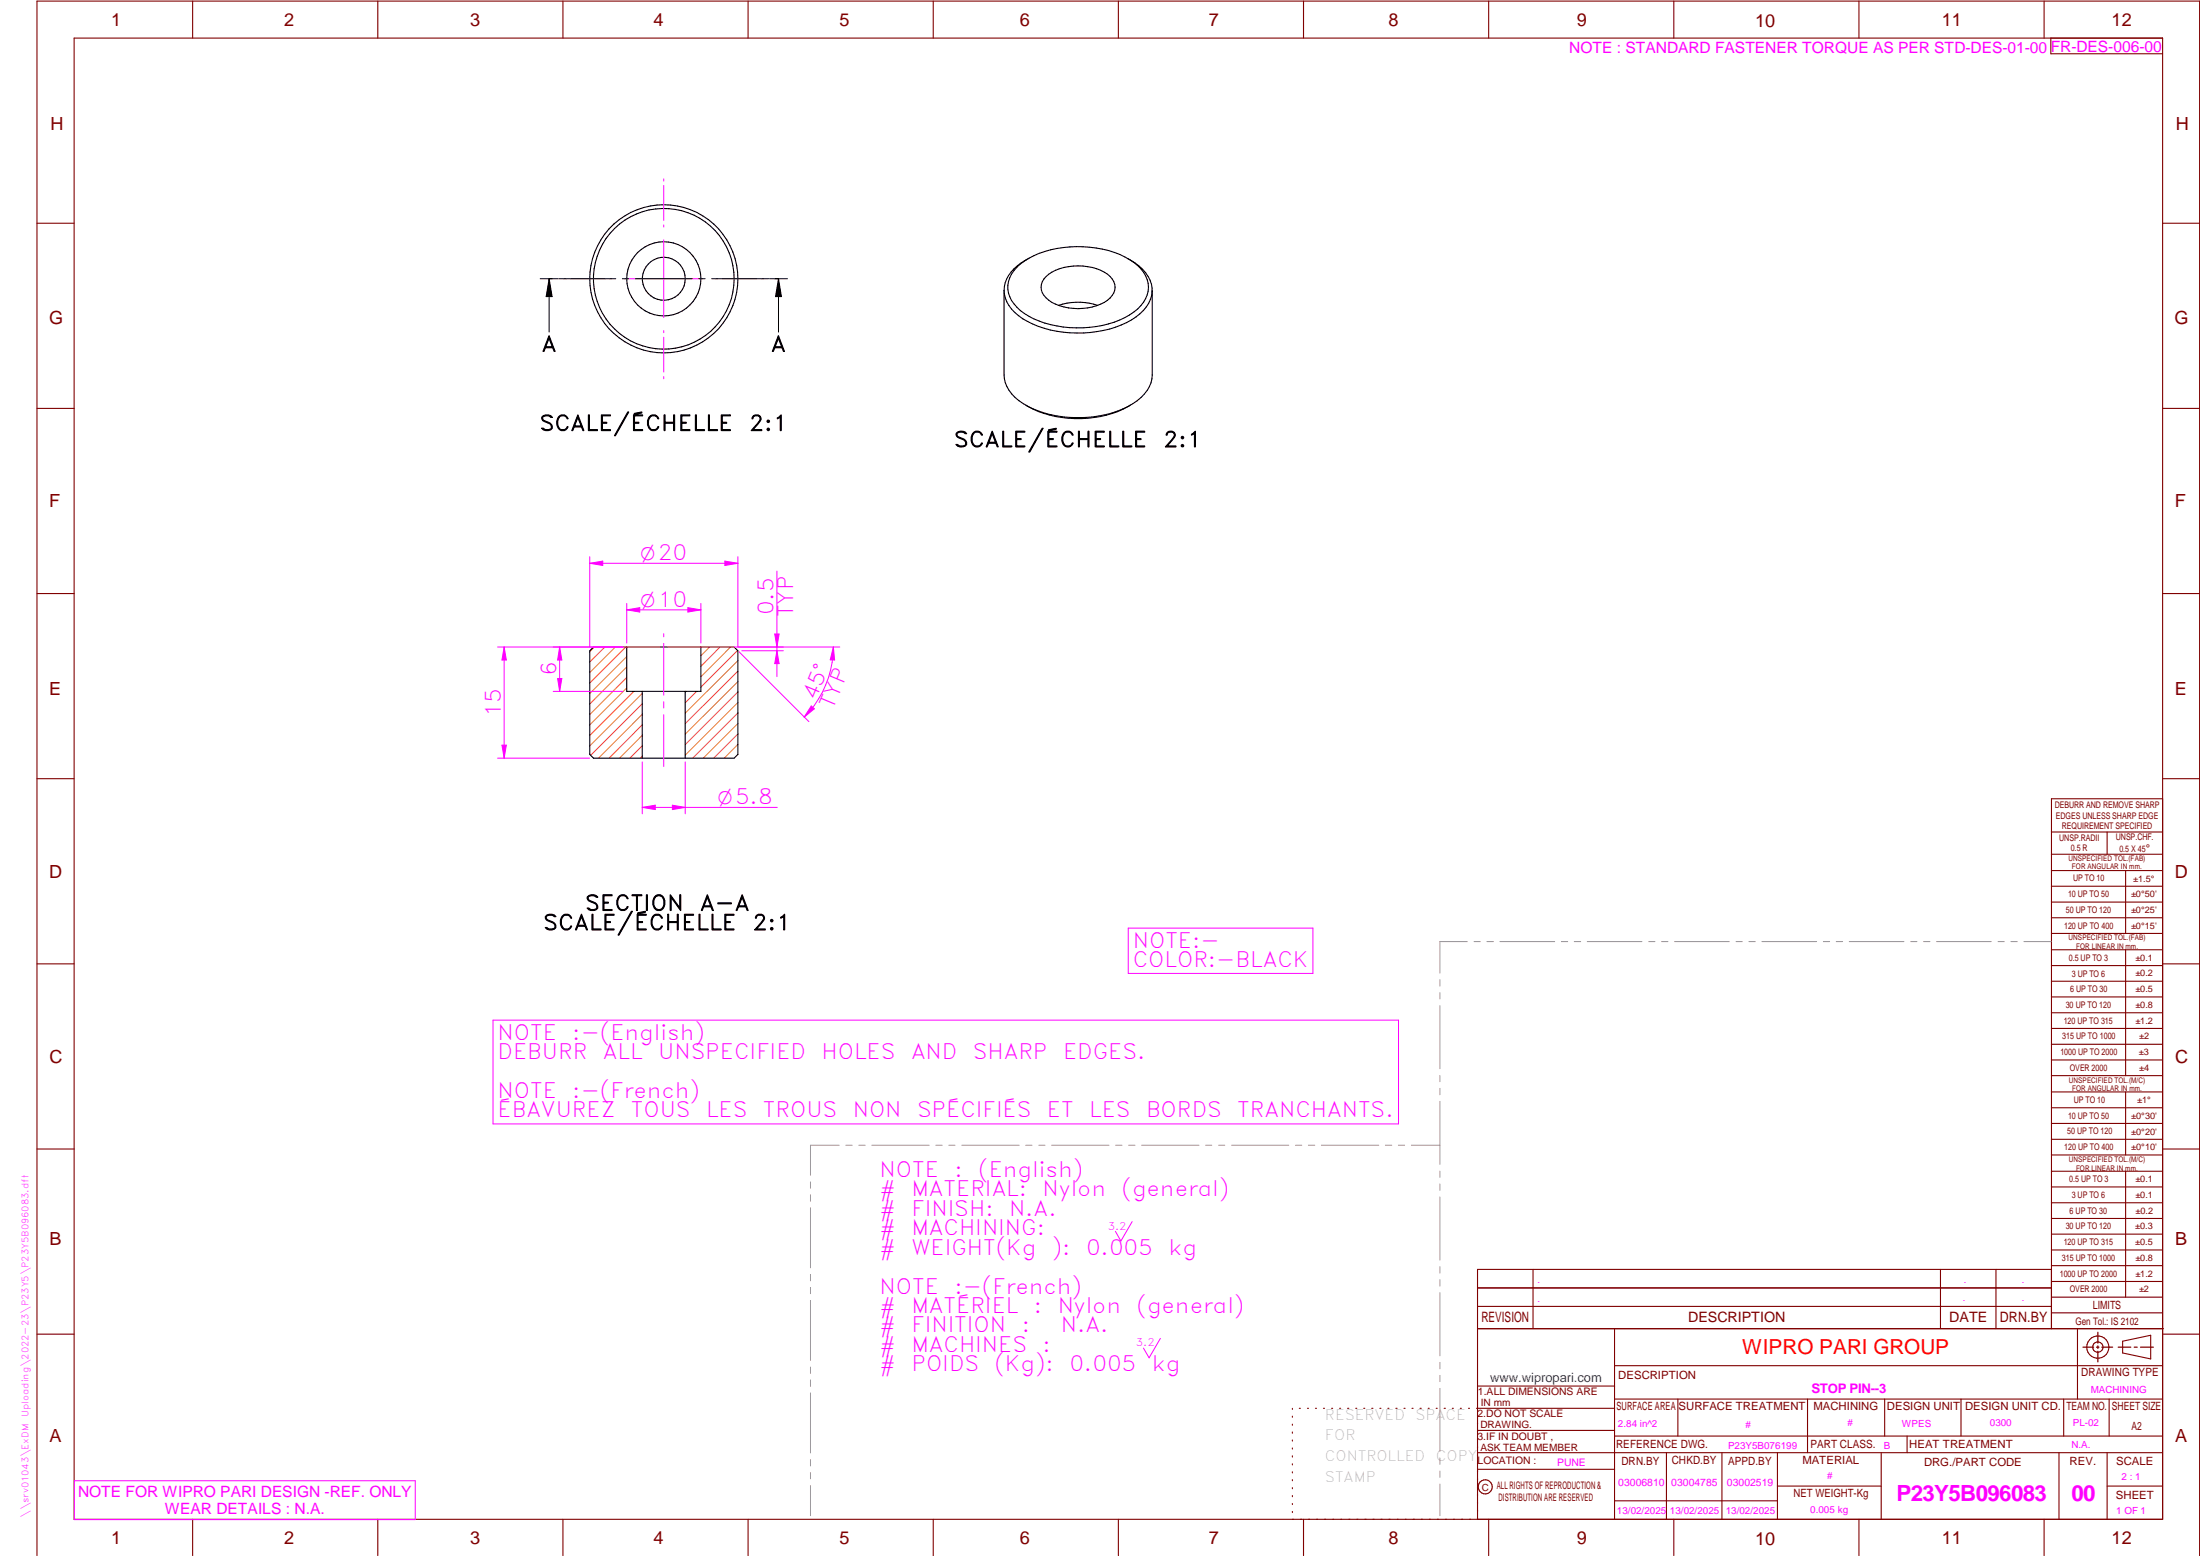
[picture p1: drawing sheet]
<svg xmlns="http://www.w3.org/2000/svg" width="594mm" height="420mm" viewBox="0 0 594 420" stroke-linecap="round" stroke-linejoin="round" font-family="sans-serif">
<g fill="none" stroke="#800000" stroke-width=".3">
<path d="M20 10.3h564v400h-564zM52 .3v10M102 .3v10M152 .3v10M202 .3v10M252 .3v10M302 .3v10M352 .3v10M402 .3v10M452 .3v10M502 .3v10M552 .3v10"/>
<path d="M553.8 10.3v4.2h30.2M10 60.3h10M584 60.3h10M10 110.3h10M584 110.3h10M10 160.3h10M584 160.3h10M10 210.3h10M584 215.7h-30v143.1M584 210.3h10M554 224.7h30M554 230.7h30"/>
<path d="M554 235.1h30M554 239.3h30M569 224.7v6M574 235.1v17M554 243.6h30M554 247.8h30M554 252.1h30M554 256.5h30M574 256.5v33.9M10 260.3h10M554 260.7h30M554 265h30"/>
<path d="M554 269.2h30M554 273.5h30M554 277.7h30M584 260.3h10M554 282h30M554 286.2h30M554 290.4h30M554 294.9h30M554 299.1h30M574 294.9v17M10 310.3h10M554 303.4h30"/>
<path d="M554 307.6h30M554 311.9h30M554 316.3h30M574 316.3v34M584 310.3h10M554 320.5h30M554 324.8h30M554 329h30M554 333.2h30M554 337.5h30M399 358.8h185.2M399 352.8h155"/>
<path d="M399 347.8h155M414 342.8v16M436 358.8v51.5M524 342.8v16M539 342.8v16M554 341.8h30M554 346h30M554 350.3h30M554 354.5h30M554 342.8h-155v67.5M561 358.8v19M10 360.3h10"/>
<path d="M399 374.3h37M436 377.8h148M453.1 377.8v10M488.1 377.8v14.5M508.9 377.8v10M529.5 377.8v10M557.3 377.8v10M569.5 377.8v10M573.2 362.2l7.6-1.6v6.3l-7.6-1.6zM584 368.8h-148M584 360.3h10M349 380.3v.3"/>
<path d="M349 382.4v.3M349 384.6v.3M349 386.7v.3M349 388.8v.3M349 391v.3M349 393.1v.3M349 395.3v.3M349 397.4v.3M349 399.5v.3M350.9 380.3h.2M353.1 380.3h.2M355.2 380.3h.3"/>
<path d="M357.4 380.3h.3M359.6 380.3h.3M361.7 380.3h.3M363.9 380.3h.3M366.1 380.3h.3M368.3 380.3h.2M370.4 380.3h.3M372.6 380.3h.3M374.8 380.3h.3M376.9 380.3h.4M379.1 380.3h.3M381.3 380.3h.3"/>
<path d="M383.4 380.3h.4M385.6 380.3h.3M387.8 380.3h.3M390 380.3h.3M392.2 380.3h.3M394.3 380.3h.3M396.5 380.3h.3M398.7 380.3h37.3M399 396.7h37M399 392.3h185M399 386.2h37M436 387.8h148"/>
<path d="M450 392.3v18M465 392.3v18M480 392.3v18M508 392.3v18M515 387.8v4.5M556 392.3v18M569 392.3v18M52 410.3v9.7M102 410.3v9.7M152 410.3v9.7M202 410.3v9.7M252 410.3v9.7"/>
<path d="M302 410.3v9.7M349 401.7v.3M349 403.8v.4M349 406v.3M349 408.1v.3M352 410.3v9.7M402 410.3v9.7M436 405.3h44M452 410.3v9.7M480 401.3h28M502 410.3v9.7M552 410.3v9.7"/>
<path d="M569 401.3h15M10 420v-419.7h584v419.7"/>
<circle cx="566.5" cy="363.7" r="1.39"/>
<circle cx="566.5" cy="363.8" r="3"/>
<circle cx="401.1" cy="401.5" r="1.9"/>
</g>
<g fill="none" stroke="#f0f" stroke-width=".27">
<path d="M179.2 48.3v.6M179.2 50.1v9.4M152.3 75.3h.6M154.1 75.3h9.4M164.7 75.3h.6M168.7 75.3h21M179.2 60.7v.6M179.2 64.8v21M193.2 75.3h.6M195 75.3h9.4M205.6 75.3h.6M179.2 89.3v.5"/>
<path d="M179.2 91.1v9.4M179.2 101.7v.6M134.4 174.7h43.8M179.2 171.1v.9M179.2 173.7v14M179.2 189.5v1.7M179.2 193v14M134.4 204.7h24.8M135.5 201.2h1.2l-.6 3.5zM133.1 275.5h244.5v28h-244.5zM305.7 329.9l-3 5.2-1.5-2.6M313.3 361.4l-3 5.2-1.5-2.6"/>
<path d="M20.1 399.8h92v10.5h-92z"/>
</g>
<g fill="none" stroke="#949494" stroke-width=".27">
<path d="M396.2 254.3h-7.4v8.5M398.1 254.3h1.6M401.5 254.3h1.8M405 254.3h14.8M421.6 254.3h1.7M425.1 254.3h1.7M428.6 254.3h14.8M445.2 254.3h1.7M448.7 254.3h1.7M452.2 254.3h14.8M468.8 254.3h1.7M472.3 254.3h1.7"/>
<path d="M475.8 254.3h14.8M492.4 254.3h1.7M495.8 254.3h1.8M499.4 254.3h14.7M516 254.3h1.6M519.4 254.3h1.8M522.9 254.3h14.8M539.5 254.3h1.7M543 254.3h1.7M546.5 254.3h7.4M388.8 264.5v1.8M388.8 268.1v1.6"/>
<path d="M388.8 271.6v17M388.8 290.4v1.7M388.8 293.9v1.7M388.8 297.4v17M218.9 319.2v1.6M226.6 309.2h-7.7v8.1M228.4 309.2h1.7M231.9 309.2h1.7M235.4 309.2h15.5M252.7 309.2h1.7M256.2 309.2h1.7M259.7 309.2h15.5"/>
<path d="M277 309.2h1.7M280.5 309.2h1.7M284 309.2h15.5M301.2 309.2h1.8M304.8 309.2h1.7M308.3 309.2h15.5M325.5 309.2h1.7M329.1 309.2h1.6M332.6 309.2h15.4M349.8 309.2h1.7M353.3 309.2h1.7M356.8 309.2h15.5"/>
<path d="M374.1 309.2h1.7M377.6 309.2h1.7M381.1 309.2h7.7M388.8 316.2v1.7M388.8 319.7v1.7M218.9 322.6v1.8M218.9 326.1v16.2M388.8 323.2v17.1M218.9 344.1v1.8M218.9 347.6v1.7M218.9 351.2v16.1M388.8 342.1v1.6"/>
<path d="M388.8 345.6v1.7M388.8 349v17.1M218.9 369.1v1.7M218.9 372.6v1.8M218.9 376.1v16.2M388.8 367.9v1.7M388.8 371.4v1.7M388.8 374.9v17M218.9 394.1v1.8M218.9 397.6v1.7M388.8 393.7v1.7M388.8 397.2v1.7"/>
<path d="M218.9 401.2v8.1M388.8 400.7v8.6"/>
</g>
<path d="M566.5 359.7v3M562.5 363.8h2.9M566.1 363.8h.7M566.5 363.4v.7M566.5 364.9v2.8M567.6 363.8h2.9M572 363.8h3.4M576.3 363.8h.8M578 363.8h3.5" fill="none" stroke="#800000" stroke-width=".34"/>
<g fill="none" stroke="#000" stroke-width=".3">
<path d="M271.1 78.4v22.9a9.7 9.7 0 0 0 5.2 7.7 30.9 30.9 0 0 0 29.6 0 9.6 9.6 0 0 0 5.2-7.7v-22.9M274.6 72.1a24.6 24.6 0 0 1 17.9-5.5 23.7 23.7 0 0 1 14.7 5.1 7.3 7.3 0 0 1 0 11.7 26.3 26.3 0 0 1-20.1 4.9 22.1 22.1 0 0 1-12.5-5.3 7.2 7.2 0 0 1 0-10.9zM277.7 69.8a10.5 10.5 0 0 0-6.6 8.6M282.5 74.7a14 14 0 0 1 12.5-2.5 8.7 8.7 0 0 1 5.8 3.9 4.4 4.4 0 0 1-2.6 5.6 15.2 15.2 0 0 1-15-.6 3.9 3.9 0 0 1-.7-6.4zM304.5 69.8a11.3 11.3 0 0 1 6.6 8 8.9 8.9 0 0 1-4.4 7.8 29.6 29.6 0 0 1-21.3 3.9 21.5 21.5 0 0 1-12.2-6 7.9 7.9 0 0 1-2.1-5.1M285.8 82.5a16.8 16.8 0 0 1 10.6 0M277 109.4a29.2 29.2 0 0 0 28.3 0M159.3 175.7l1-1h37.9l1.1 1v28l-1.1 1h-37.9l-1-1zM169.2 174.7v12h20.1v-12M173.4 186.7v18M185 186.7v18"/>
<circle cx="179.2" cy="75.3" r="19"/>
<circle cx="179.2" cy="75.3" r="5.8"/>
<circle cx="179.3" cy="75.3" r="10"/>
<circle cx="179.3" cy="75.3" r="20"/>
</g>
<path d="M145.9 75.3h4.8M148.3 75.3l.8 4.8h-1.6zM148.3 75.3v14.4M150.9 75.3h15.4M168.1 75.3h1.6M171.6 75.3h15.3M188.7 75.3h1.7M192.2 75.3h15.4M207.8 75.3h4.8M210.2 75.3l.8 4.8h-1.6zM210.2 75.3v14.4" fill="none" stroke="#000" stroke-width=".27"/>
<path d="M148.3 75.3l.8 4.8h-1.6zM210.2 75.3l.8 4.8h-1.6z" fill="#000"/>
<g fill="none" stroke="#ff8000" stroke-width=".27">
<path d="M160.5 174.7l-1.2 1.3M163.4 174.7l-4.1 4.1M166.2 174.7l-6.9 6.9M169 174.7l-9.7 9.7M169.2 177.3l-9.9 10M191.6 174.7l-2.3 2.4M194.4 174.7l-5.1 5.2M197.3 174.7l-8 8.1M199.2 175.6l-9.9 9.9M199.3 178.4l-14.3 14.2M169.2 180.1l-9.9 10M169.2 182.9l-9.9 10.1"/>
<path d="M169.2 185.8l-9.9 9.9M171.1 186.7l-11.8 11.9M173.4 192.9l-11.8 11.8M173.4 187.2l-14.1 14.2M173.4 190l-13.9 14M173.4 195.7l-8.9 9M173.4 198.5l-6.1 6.2M185.3 186.7l-.3 .2M188.1 186.7l-3.1 3.1M199.3 198.2l-6.6 6.5M199.3 195.4l-9.4 9.3M199.3 181.2l-14.3 14.2"/>
<path d="M199.3 184.1l-14.3 14.1M199.3 186.9l-14.3 14.2M199.3 189.7l-14.3 14.2M199.3 192.5l-12.2 12.2M173.4 201.4l-3.3 3.3M173.4 204.2l-.5 .5M199.3 201l-3.7 3.7"/>
</g>
<path d="M135.5 201.2h1.2l-.6 3.5z" fill="#f0f"/>
<path d="M136.1 174.7l.6 3.5h-1.2z" fill="none" stroke="#f0f" stroke-width=".27"/>
<path d="M136.1 174.7l.6 3.5h-1.2z" fill="#f0f"/>
<path d="M159.3 150.3v24.4M159.3 152.1l3.5-.6v1.2zM199.3 150.3v24.4M136.1 174.7v30" fill="none" stroke="#f0f" stroke-width=".27"/>
<path d="M159.3 152.1l3.5-.6v1.2z" fill="#f0f"/>
<path d="M195.7 151.5l3.6 .6-3.6 .6z" fill="none" stroke="#f0f" stroke-width=".27"/>
<path d="M195.7 151.5l3.6 .6-3.6 .6z" fill="#f0f"/>
<path d="M159.3 152.1h40M180.3 174.7h31.2M200.3 175.7h11.2M209.8 175.7l.6 3.5h-1.2z" fill="none" stroke="#f0f" stroke-width=".27"/>
<path d="M209.8 175.7l.6 3.5h-1.2z" fill="#f0f"/>
<path d="M209.2 171.2h1.2l-.6 3.5z" fill="none" stroke="#f0f" stroke-width=".27"/>
<path d="M209.2 171.2h1.2l-.6 3.5z" fill="#f0f"/>
<path d="M209.8 154.2v28.5M149.4 174.7h18.8M149.4 186.7h18.8M150.6 183.2h1.1l-.6 3.5z" fill="none" stroke="#f0f" stroke-width=".27"/>
<path d="M150.6 183.2h1.1l-.6 3.5z" fill="#f0f"/>
<path d="M151.1 174.7l.6 3.5h-1.1z" fill="none" stroke="#f0f" stroke-width=".27"/>
<path d="M151.1 174.7l.6 3.5h-1.1z" fill="#f0f"/>
<path d="M151.1 174.7v12M169.2 164.7l3.6-.6v1.2zM169.2 162.9v10.8M189.3 162.9v10.8" fill="none" stroke="#f0f" stroke-width=".27"/>
<path d="M169.2 164.7l3.6-.6v1.2z" fill="#f0f"/>
<path d="M185.8 164.1l3.5 .6-3.5 .6z" fill="none" stroke="#f0f" stroke-width=".27"/>
<path d="M185.8 164.1l3.5 .6-3.5 .6z" fill="#f0f"/>
<path d="M169.2 164.7h20.1M173.4 218l3.5-.6v1.2zM173.4 205.7v14.1M185 205.7v14.1" fill="none" stroke="#f0f" stroke-width=".27"/>
<path d="M173.4 218l3.5-.6v1.2z" fill="#f0f"/>
<path d="M181.6 217.4l3.4 .6-3.4 .6z" fill="none" stroke="#f0f" stroke-width=".27"/>
<path d="M181.6 217.4l3.4 .6-3.4 .6z" fill="#f0f"/>
<path d="M199.3 174.7h27.5M199.5 175.9l18.9 19M219.1 190.6l.8 .8-2.7 2.2zM173.4 218h36.5" fill="none" stroke="#f0f" stroke-width=".27"/>
<path d="M219.1 190.6l.8 .8-2.7 2.2z" fill="#f0f"/>
<path d="M225 174.7l.4 3.5h-1.2z" fill="none" stroke="#f0f" stroke-width=".27"/>
<path d="M225 174.7l.4 3.5h-1.2z" fill="#f0f"/>
<path d="M225 174.7a27 27 0 0 1-7.8 18.9M304.7 250.6h49.8v12.2h-49.8z" fill="none" stroke="#f0f" stroke-width=".27"/>
<g font-size="6" fill="#f0f">
<text x="512.1" y="405.2">P23Y5B096083</text>
<text x="559.4" y="405.2">00</text>
</g>
<g font-size="5.7">
<text x="146.3" y="94.9">A</text>
<text x="208.2" y="94.9">A</text>
<text x="145.7" y="116.3">SCALE/ÉCHELLE</text>
<text x="202.3" y="116.3">2:1</text>
<text x="257.6" y="120.7">SCALE/ÉCHELLE</text>
<text x="314.1" y="120.7">2:1</text>
<text x="158" y="245.9">SECTION</text>
<text x="189" y="245.9">A-A</text>
<text x="146.7" y="251.1">SCALE/ÉCHELLE</text>
<text x="203.2" y="251.1">2:1</text>
</g>
<g font-size="5.7" fill="#f0f">
<text x="208.9" y="166.1" transform="rotate(-90 208.9 166.1)">0.5</text>
<text x="214.2" y="166.6" transform="rotate(-90 214.2 166.6)">TYP</text>
<text x="150.3" y="182.7" transform="rotate(-90 150.3 182.7)">6</text>
<text x="220.2" y="189.3" transform="rotate(-67 220.2 189.3)">45°</text>
<text x="224.9" y="191.8" transform="rotate(-67 224.9 191.8)">TYP</text>
<text x="135.2" y="193.7" transform="rotate(-90 135.2 193.7)">15</text>
<text x="305.9" y="255.9">NOTE:-</text>
<text x="305.9" y="261.1">COLOR:-BLACK</text>
<text x="134.4" y="280.7">NOTE</text>
<text x="154.5" y="280.7">:-(English)</text>
<text x="134.4" y="286">DEBURR</text>
<text x="162.8" y="286">ALL</text>
<text x="177.7" y="286">UNSPECIFIED</text>
<text x="221.8" y="286">HOLES</text>
<text x="246" y="286">AND</text>
<text x="262.7" y="286">SHARP</text>
<text x="287.1" y="286">EDGES.</text>
<text x="134.4" y="296.5">NOTE</text>
<text x="154.5" y="296.5">:-(French)</text>
<text x="134.4" y="301.7">ÉBAVUREZ</text>
<text x="170.4" y="301.7">TOUS</text>
<text x="190.7" y="301.7">LES</text>
<text x="206" y="301.7">TROUS</text>
<text x="230.3" y="301.7">NON</text>
<text x="247.6" y="301.7">SPÉCIFIÉS</text>
<text x="282.7" y="301.7">ET</text>
<text x="294.1" y="301.7">LES</text>
<text x="309.5" y="301.7">BORDS</text>
<text x="334.1" y="301.7">TRANCHANTS.</text>
<text x="237.5" y="317.8">NOTE</text>
<text x="257.7" y="317.8">:</text>
<text x="264.1" y="317.8">(English)</text>
<text x="237.5" y="323">#</text>
<text x="246.1" y="323">MATERIAL:</text>
<text x="281.6" y="323">Nylon</text>
<text x="302.9" y="323">(general)</text>
<text x="237.5" y="328.3">#</text>
<text x="246.1" y="328.3">FINISH:</text>
<text x="272.5" y="328.3">N.A.</text>
<text x="237.5" y="333.5">#</text>
<text x="246.1" y="333.5">MACHINING:</text>
<text x="237.5" y="338.8">#</text>
<text x="246.1" y="338.8">WEIGHT(Kg</text>
<text x="284" y="338.8">):</text>
<text x="293.3" y="338.8">0.005</text>
<text x="315.5" y="338.8">kg</text>
<text x="237.5" y="349.3">NOTE</text>
<text x="257.7" y="349.3">:-(French)</text>
<text x="237.5" y="354.5">#</text>
<text x="237.5" y="359.8">#</text>
<text x="246.1" y="354.5">MATÉRIEL</text>
<text x="246.1" y="359.8">FINITION</text>
<text x="275.9" y="359.8">:</text>
<text x="279.2" y="354.5">:</text>
<text x="285.6" y="354.5">Nylon</text>
<text x="286.5" y="359.8">N.A.</text>
<text x="306.9" y="354.5">(general)</text>
<text x="237.5" y="365">#</text>
<text x="246.1" y="365">MACHINES</text>
<text x="281.5" y="365">:</text>
<text x="237.5" y="370.3">#</text>
<text x="246.1" y="370.3">POIDS</text>
<text x="268.5" y="370.3">(Kg):</text>
<text x="288.8" y="370.3">0.005</text>
<text x="311" y="370.3">kg</text>
</g>
<text font-size="5.6" fill="#f00" x="470.5" y="365.5">WIPRO PARI GROUP</text>
<g font-size="5.4" fill="#f0f">
<text x="173" y="151.2">O20</text>
<text x="173" y="163.8">O10</text>
<text x="193.8" y="217.1">O5.8</text>
</g>
<g font-size="4.9" fill="#800000">
<text x="30" y="6.9">1</text>
<text x="76.7" y="6.9">2</text>
<text x="127" y="6.9">3</text>
<text x="176.5" y="6.9">4</text>
<text x="226.7" y="6.9">5</text>
<text x="275.4" y="6.9">6</text>
<text x="326.4" y="6.9">7</text>
<text x="375" y="6.9">8</text>
<text x="425.8" y="6.9">9</text>
<text x="473.9" y="7.3">10</text>
<text x="524.3" y="6.9">11</text>
<text x="570.2" y="6.9">12</text>
<text x="13.6" y="35.1">H</text>
<text x="587.6" y="35.1">H</text>
<text x="13.2" y="87.5">G</text>
<text x="587.2" y="87.5">G</text>
<text x="13.2" y="137">F</text>
<text x="587.2" y="137">F</text>
<text x="13.2" y="187.6">E</text>
<text x="587.2" y="187.6">E</text>
<text x="13.2" y="237">D</text>
<text x="587.2" y="237">D</text>
<text x="13.4" y="287.1">C</text>
<text x="587.4" y="287.1">C</text>
<text x="13.4" y="336.2">B</text>
<text x="587.4" y="336.2">B</text>
<text x="13.4" y="389.3">A</text>
<text x="587.4" y="389.3">A</text>
<text x="30" y="416.9">1</text>
<text x="76.7" y="416.9">2</text>
<text x="127" y="416.9">3</text>
<text x="176.5" y="416.9">4</text>
<text x="226.7" y="416.9">5</text>
<text x="275.4" y="416.9">6</text>
<text x="326.4" y="416.9">7</text>
<text x="375" y="416.9">8</text>
<text x="425.8" y="416.9">9</text>
<text x="473.9" y="417.3">10</text>
<text x="524.3" y="416.9">11</text>
<text x="570.2" y="416.9">12</text>
</g>
<g font-size="4.2" fill="#f0f">
<text x="423.7" y="14.3">NOTE : STANDARD FASTENER TORQUE AS PER STD-DES-01-00</text>
<text x="553.8" y="14">FR-DES-006-00</text>
<text x="21.1" y="404.3">NOTE FOR WIPRO PARI DESIGN -REF. ONLY</text>
<text x="44.5" y="408.8">WEAR DETAILS : N.A.</text>
</g>
<g font-size="3.9" fill="#800000">
<text x="400" y="357.1">REVISION</text>
<text x="455.9" y="357.1">DESCRIPTION</text>
<text x="526.4" y="357.1">DATE</text>
<text x="540" y="357.1">DRN.BY</text>
</g>
<g font-size="3.9" fill="#c0c0c0">
<text x="357.8" y="383.3">RESERVED</text>
<text x="382.3" y="383.3">SPACE</text>
<text x="357.8" y="388.9">FOR</text>
<text x="357.8" y="394.5">CONTROLLED</text>
<text x="387.8" y="394.5">COPY</text>
<text x="357.8" y="400">STAMP</text>
</g>
<text font-size="3.6" fill="#f0f" x="489.2" y="376.1">STOP PIN--3</text>
<text font-size="3.5" fill="#00f" x="402.4" y="373.3">www.wipropari.com</text>
<g font-size="3.1" fill="#800000">
<text x="565.1" y="353.5">LIMITS</text>
<text x="562" y="371.7">DRAWING TYPE</text>
<text x="437" y="372.3">DESCRIPTION</text>
<text x="436.5" y="380.8">SURFACE AREA</text>
<text x="453.3" y="380.8">SURFACE TREATMENT</text>
<text x="489.7" y="380.8">MACHINING</text>
<text x="509.5" y="380.8">DESIGN UNIT</text>
<text x="530.6" y="380.8">DESIGN UNIT CD.</text>
<text x="558" y="380.6">TEAM NO.</text>
<text x="570.3" y="380.7">SHEET SIZE</text>
<text x="575.6" y="386.1">A2</text>
<text x="436.4" y="391.1">REFERENCE DWG.</text>
<text x="437.8" y="395.5">DRN.BY</text>
<text x="451.4" y="395.4">CHKD.BY</text>
<text x="466.6" y="395.5">APPD.BY</text>
<text x="486.7" y="395.4">MATERIAL</text>
<text x="488.9" y="390.9">PART CLASS.</text>
<text x="515.6" y="390.9">HEAT TREATMENT</text>
<text x="519.6" y="395.9">DRG./PART CODE</text>
<text x="558.9" y="395.5">REV.</text>
<text x="571.4" y="395.6">SCALE</text>
<text x="484.3" y="404.2">NET WEIGHT-Kg</text>
<text x="571.4" y="404.7">SHEET</text>
</g>
<text font-size="3" fill="#800000" x="579.5" y="230.1">°</text>
<g font-size="2.8" fill="#f0f">
<text x="299.1" y="332.1">3.2</text>
<text x="306.7" y="363.6">3.2</text>
<text x="420.5" y="396">PUNE</text>
<text x="437" y="401.2">03006810</text>
<text x="451.3" y="401.2">03004785</text>
<text x="466.3" y="401.2">03002519</text>
</g>
<g font-size="2.8" fill="#800000">
<text x="560.4" y="357.7">Gen Tol.: IS 2102</text>
<text x="399.1" y="376.6">1.ALL DIMENSIONS ARE</text>
<text x="399" y="382.7">2.DO NOT SCALE</text>
<text x="399" y="388.7">3.IF IN DOUBT ,</text>
<text x="399" y="395.4">LOCATION :</text>
<text x="404.2" y="402">ALL RIGHTS OF REPRODUCTION &amp;</text>
<text x="404.7" y="405.4">DISTRIBUTION ARE RESERVED</text>
</g>
<g font-size="2.7" fill="#f0f">
<text x="564.6" y="376.2">MACHINING</text>
<text x="436.9" y="385.4">2.84 in^2</text>
<text x="471.4" y="385.5">#</text>
<text x="498.9" y="385">#</text>
<text x="513.6" y="385.3">WPES</text>
<text x="537.3" y="385.1">0300</text>
<text x="559.7" y="385.1">PL-02</text>
<text x="466.6" y="391.2">P23Y5B076199</text>
<text x="508.7" y="391.2">B</text>
<text x="559.3" y="391.1">N.A.</text>
<text x="493.4" y="399.5">#</text>
<text x="572.8" y="399.7">2 : 1</text>
<text x="436.6" y="408.7">13/02/2025</text>
<text x="450.9" y="408.8">13/02/2025</text>
<text x="466" y="408.9">13/02/2025</text>
<text x="488.8" y="408.5">0.005 kg</text>
<text x="571.4" y="408.7">1 OF 1</text>
</g>
<g font-size="2.7" fill="#800000">
<text x="399.9" y="379.7">IN mm</text>
<text x="399.7" y="385.7">DRAWING.</text>
<text x="399.7" y="391.8">ASK TEAM MEMBER</text>
<text x="400.1" y="402.5">C</text>
</g>
<g font-size="2.5" fill="#800000">
<text x="554.9" y="218.3">DEBURR AND REMOVE SHARP</text>
<text x="555.2" y="221">EDGES UNLESS SHARP EDGE</text>
<text x="556.1" y="227.1">UNSP.RADII</text>
<text x="556.8" y="223.8">REQUIREMENT SPECIFIED</text>
<text x="571.4" y="226.9">UNSP.CHF.</text>
<text x="559.2" y="229.9">0.5 R</text>
<text x="572.3" y="230.1">0.5 X 45</text>
<text x="559.8" y="238">UP TO 10</text>
<text x="576.1" y="238.1">±1.5°</text>
<text x="558.5" y="242.2">10 UP TO 50</text>
<text x="575.5" y="242.3">±0°50'</text>
<text x="557.4" y="250.7">120 UP TO 400</text>
<text x="557.9" y="246.5">50 UP TO 120</text>
<text x="575.5" y="250.7">±0°15'</text>
<text x="575.5" y="246.5">±0°25'</text>
<text x="558.7" y="259.4">0.5 UP TO 3</text>
<text x="559.5" y="263.7">3 UP TO 6</text>
<text x="576.6" y="263.6">±0.2</text>
<text x="576.6" y="259.4">±0.1</text>
<text x="559" y="267.9">6 UP TO 30</text>
<text x="576.6" y="267.9">±0.5</text>
<text x="557.8" y="272.2">30 UP TO 120</text>
<text x="576.6" y="272.2">±0.8</text>
<text x="556.9" y="280.7">315 UP TO 1000</text>
<text x="557.3" y="276.4">120 UP TO 315</text>
<text x="576.6" y="276.4">±1.2</text>
<text x="577.7" y="280.7">±2</text>
<text x="556.4" y="284.9">1000 UP TO 2000</text>
<text x="577.6" y="284.9">±3</text>
<text x="558.9" y="289.2">OVER 2000</text>
<text x="577.7" y="289.3">±4</text>
<text x="560" y="297.9">UP TO 10</text>
<text x="577.1" y="297.9">±1°</text>
<text x="558.5" y="302.1">10 UP TO 50</text>
<text x="575.5" y="302.1">±0°30'</text>
<text x="557.4" y="310.6">120 UP TO 400</text>
<text x="558.2" y="306.3">50 UP TO 120</text>
<text x="575.5" y="310.6">±0°10'</text>
<text x="575.5" y="306.4">±0°20'</text>
<text x="558.8" y="319.2">0.5 UP TO 3</text>
<text x="559.4" y="323.4">3 UP TO 6</text>
<text x="576.6" y="319.2">±0.1</text>
<text x="576.6" y="323.5">±0.1</text>
<text x="558.9" y="327.7">6 UP TO 30</text>
<text x="576.7" y="327.7">±0.2</text>
<text x="557.8" y="332">30 UP TO 120</text>
<text x="576.6" y="332">±0.3</text>
<text x="556.8" y="340.5">315 UP TO 1000</text>
<text x="557.3" y="336.3">120 UP TO 315</text>
<text x="576.6" y="336.3">±0.5</text>
<text x="576.6" y="340.5">±0.8</text>
<text x="556.2" y="344.7">1000 UP TO 2000</text>
<text x="576.6" y="344.7">±1.2</text>
<text x="558.9" y="349">OVER 2000</text>
<text x="577.6" y="349">±2</text>
</g>
<g font-size="2.5" fill="#f0f">
<text x="415.2" y="346.4">.</text>
<text x="530.3" y="346.5">.</text>
<text x="545.9" y="346.4">.</text>
<text x="415.2" y="351.5">.</text>
<text x="530" y="351.3">.</text>
<text x="545.9" y="351.4">.</text>
</g>
<g font-size="2.4" fill="#f0f">
<text x="7.7" y="382.7" transform="rotate(-90 7.7 382.7)">Uploading\2022-23\P23Y5\P23Y5B096083.dft</text>
<text x="7.7" y="409.8" transform="rotate(-90 7.7 409.8)">\\srv01043\ExDM</text>
</g>
<g font-size="2.1" fill="#800000">
<text x="558.5" y="232.4">UNSPECIFIED TOL.(FAB)</text>
<text x="559.5" y="234.7">FOR ANGULAR IN mm.</text>
<text x="558.6" y="253.9">UNSPECIFIED TOL.(FAB)</text>
<text x="560.7" y="256.3">FOR LINEAR IN mm.</text>
<text x="558.7" y="292.3">UNSPECIFIED TOL.(M/C)</text>
<text x="559.6" y="294.7">FOR ANGULAR IN mm.</text>
<text x="558.7" y="313.7">UNSPECIFIED TOL.(M/C)</text>
<text x="560.6" y="316.1">FOR LINEAR IN mm.</text>
</g>
</svg>
